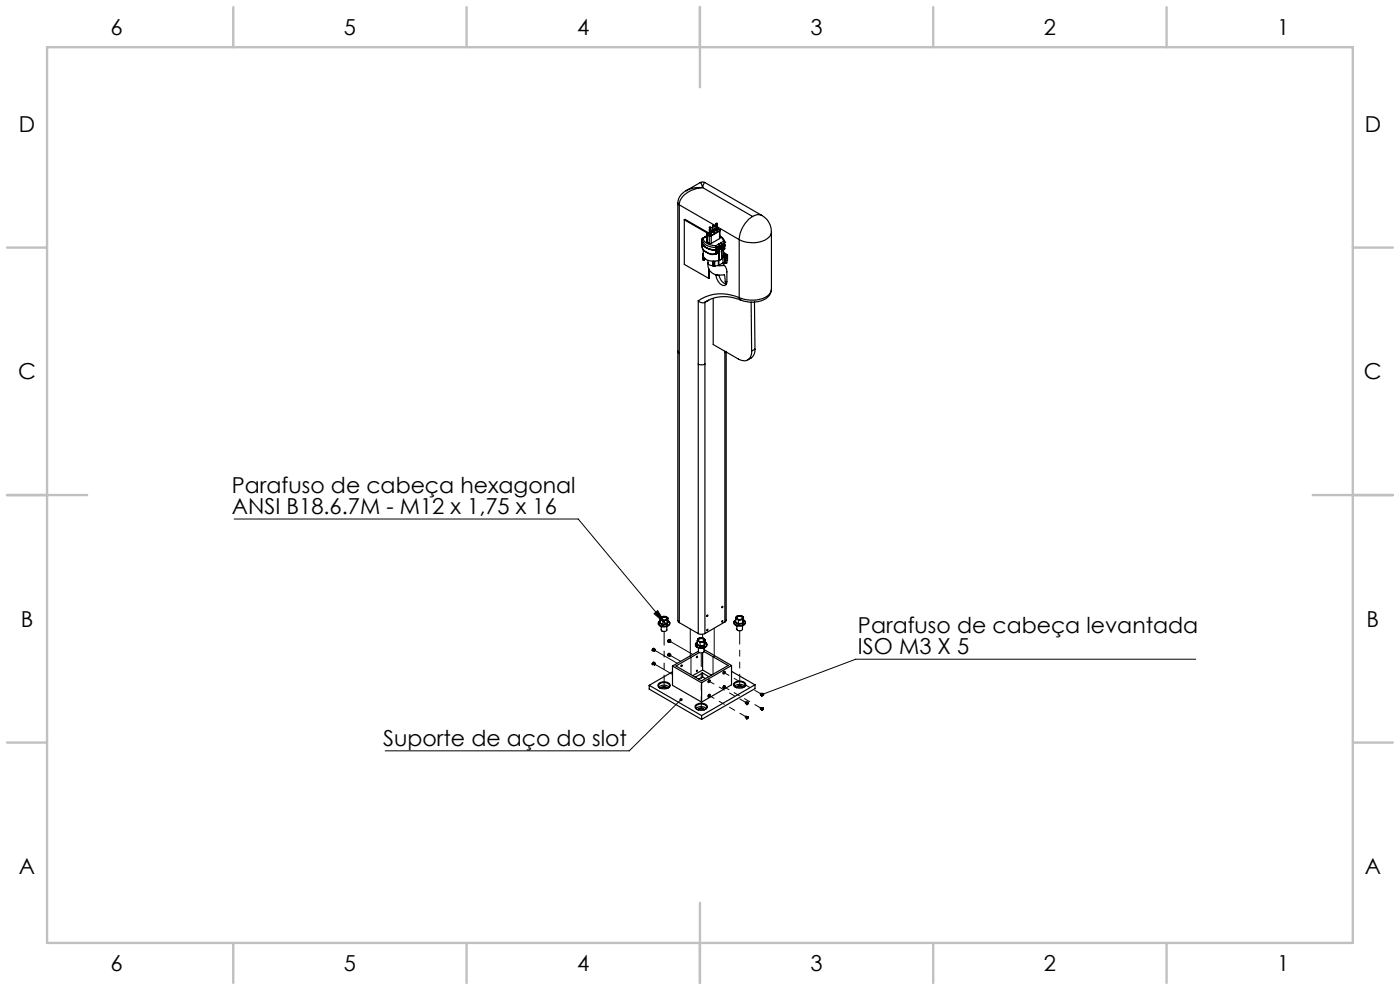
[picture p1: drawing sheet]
<svg xmlns="http://www.w3.org/2000/svg" width="297mm" height="210mm" viewBox="0 0 297 210" stroke-linecap="round" stroke-linejoin="round" font-family="sans-serif">
<path d="M49.7 110.1h73l18.6 22.3M138.7 130.2l.8-.7 1.8 2.9zM253.7 139.8h-72.2l-19.7 7.5M144.5 148.4l-11 10.9h-51.8" fill="none" stroke="#000" stroke-width=".21"/>
<g fill="none" stroke="#c0c0c0" stroke-width=".5">
<path d="M10 10h277v190h-277zM49.5 1.5v8.5M99 1.5v8.5M148.5 1.5v17M198 1.5v8.5M247.5 1.5v8.5M1.5 52.5h8.5M287 52.5h8.5M1.5 105h17M278.5 105h17M1.5 157.5h8.5M287 157.5h8.5"/>
<path d="M148.5 191.5v17M49.5 200v8.5M99 200v8.5M198 200v8.5M247.5 200v8.5"/>
</g>
<path d="M144.2 148.2a.35 .35 0 0 0 .1 .5 .35 .35 0 0 0 .4-.1 .35 .35 0 0 0 0-.4l-.2 .2 .2-.2-.3-.1zM161.6 147l-.1 .4 .3-.1-.3 .1a.35 .35 0 0 0 .5 .2 .35 .35 0 0 0 .1-.5 .35 .35 0 0 0-.5-.1zM138.7 130.2l.8-.7 1.8 2.9z" fill="#000"/>
<g fill="none" stroke="#000" stroke-width=".25">
<path d="M148.6 38.7l.4-.1 .5 .1M148.6 38.7l.3 .4 .1 .7M148.6 38.7l-3 1.8M149 39.8a5.2 5.2 0 0 0-4.9 3.4v.3M149 39.8a6.4 6.4 0 0 0-3.4 .7M149 39.8l10.7 6.1M149.5 38.7l-.2 .2-.3 .9M149.5 38.7l12.1 7M143.8 43.1v88.5l.3 .5M143.8 43.1l.3 .4M144.1 43.5v88.6M144.1 43.5l7.8 4.4"/>
<path d="M145.2 46.6l.1-.1 5 2.9M145.2 46.6l4.9 2.9M145.2 46.6v9.5l5.2 2.9M145.6 40.5a3.2 3.2 0 0 0-1.8 2.6M148.9 51.4v.8a1.37 1.37 0 0 0 .9 1.3M148.9 52.1h.1M148.9 50.8a2.59 2.59 0 0 0 2.9 1.7M148.9 51.3a2.68 2.68 0 0 0 2.9 1.7l.2-.2M148.9 51.4a2.68 2.68 0 0 0 2.9 1.7M148.9 51.4h.1M148.9 52.1a1.56 1.56 0 0 0 .9 1.4M148.9 51.3v.1"/>
<path d="M148.9 50.8h.1M148.9 50.8v.5M149 50.5l-.1 .3M149 50.5l.2 .1M149.1 51.9a3.2 3.2 0 0 0 2.7 1.2M149.1 53.9l.1 1.3M149.2 50.6l-.3 .2M149.2 50.6a2.59 2.59 0 0 0 2.7 1.5M149.2 53.9v.1M149.2 53v1.2a2.32 2.32 0 0 0 3.1 1.1l.2-.1M149.2 54.4v.8M149.2 53.8v.1"/>
<path d="M149.2 55.2h.1M149.3 55.2h.1M149.3 54.6v.6M149.4 54.7v.5M149.6 54.9l-.2 .3M149.8 50.2l-.8 .3M149.8 50.2l-.6 .4M149.8 53.5h.1a2.06 2.06 0 0 0 1.9 .4M149.8 53.5h.1a2.18 2.18 0 0 0 1.9 .3M149.9 50l-.3 .2M149.9 49.7l.1 1.7M149.9 50.1l-.1 .1"/>
<path d="M149.9 49.7l.1 .1M150 49.5l-.1 .2M150 49.8l.5 .3M150 51.4l.5 .2M150 49.8v1.6M150 49.5h.1M150.1 49.5v.2M150.1 49.7l-.1 .1M150.1 49.7l.4 .3M150.2 55.2v.6M150.4 57v2M150.5 50.1h.4"/>
<path d="M150.5 51.6h.4M150.5 50.1v1.5M150.5 50v.1M150.5 50h.3M150.5 49.6v.1M150.5 49.3v.1M150.5 49.3l-.5 .2M150.5 48.3v1.3M150.5 57.2v1.8h-.1M150.5 49.3l-.4 .2M150.8 48.8v.5l-.3 .1M150.8 49.3l-.3 .1"/>
<path d="M150.8 49.3v.4h-.3M150.8 48.3v.5h-.3M150.8 49.3h.1M150.8 50l.1 .1M150.9 50.1v1.5M151 49l.2 .1M151 49h.1M151.1 49h.1M151.1 49v.1M151.1 48.9h.1M151.1 48.9v.1M151.1 49.1h.1"/>
<path d="M151.2 47.9l.1-.1 .2 .1M151.2 49.2h.3M151.2 49h-.1M151.2 47.9h.3M151.2 48.9l-.4 .2 .2-.1M151.2 47.9v1.3M151.3 56.4l-.3-.1a.77 .77 0 0 1-.8-.5 2.41 2.41 0 0 0 3 2.5h.5M151.3 56.4h.1M151.3 55.4v1M151.4 56.4l.2 .1M151.4 55.4v1M151.5 49h.1"/>
<path d="M151.5 47.9v1.3M151.5 48.9v.1M151.5 48.7v.1M151.5 48.8l.1 .1M151.5 48.7l.1 .2M151.5 48.7h.1M151.6 48.9h.1M151.6 55.4v1.1M151.7 48.8l-.1 .1M151.7 48.8h.1M151.7 48.8v.1M151.8 53.8v.1"/>
<path d="M151.8 48.8l.1 .1M151.8 53.1h.1M151.8 48.5l.1 .4M151.8 53.8l.1 .1M151.8 53.9h.1M151.8 52.5v1.3M151.8 48.5l-.3 .2M151.8 53.8h.1M151.9 47.4h.3M151.9 52.1l-.1 .4M151.9 52.1l.1 .3M151.9 47.4v.1l.3-.1"/>
<path d="M151.9 48h.3M151.9 47.4v1.2l.3-.1v-1.1M151.9 53v.1M151.9 53.1h.1M151.9 53.1l.1 .2M151.9 58.3v.1M152 52.9v.3M152 53.8l-.1 .1M152 52.4l-.2 .1M152 53.7l-.2 .1M152 52.9l.3-.2a.23 .23 0 0 1 .1 .3 .23 .23 0 0 1-.4 .1zM152 53.7v.1"/>
<path d="M152 52.4v.4M152.2 52.7h.2v.3M152.2 48.1l4.6 2.7M152.2 58.3l-.3 .1M152.2 48.8l-.3 .1M152.2 48.5h-.4l-.3 .2M152.2 48.5v.4h-.3M152.2 48.5h.1M152.2 48.5l.4 .2M152.2 52.7l.1-.1a.32 .32 0 0 1 .1 .5 .32 .32 0 0 1-.4 .1zM152.2 52.7h.1a.23 .23 0 0 1 0 .3 .23 .23 0 0 1-.3 .1M152.3 56.3h1.4"/>
<path d="M152.3 52.6h.1M152.4 56.3l-.8 .2M152.4 55.2v1.1M152.4 51.8l.2 .3M152.4 51.8l-.5 .3M152.5 52.7l-.2-.1-.3 .2M152.5 52.7v.1M152.5 52.8h.1M152.5 52.8l-.1 .3-.4 .2v.4M152.5 53.4l-.5 .4M152.5 58.3l.1 .3a2.1 2.1 0 0 0 1.5 1.6M152.5 53.4l.1-.1-.6 .4"/>
<path d="M152.5 52.7h.1M152.5 53.4h.1M152.5 55.2h.1M152.5 53.4v3M152.6 52.7v.1M152.6 52.7h.1M152.6 52.7l-.1 .1M152.6 48.7l.1 .2M152.6 48.7v.3M152.6 49h.1M152.6 52.6l-.1 .1M152.6 52.8v.1"/>
<path d="M152.6 48.7h.1M152.6 49l-1.8 1M152.6 52.1v.5M152.6 52.8v2.4M152.6 52.1l-.6 .3M152.6 49l-1.7 1.1M152.6 50.6l-1.7 1M152.6 49v1.6M152.7 50.1a1.83 1.83 0 0 1 1 1.3M152.7 48.9l-.1 1.7M152.7 50.2l.6 .5 .2 .5M152.7 48.9l-.1 .1"/>
<path d="M152.8 52.4l-.2 .3M152.8 52.3h.2v.4M152.8 52.3h.1a.24 .24 0 0 1 .1 .4 .24 .24 0 0 1-.4 0zM152.9 52.3a.23 .23 0 0 1 .1 .4 .23 .23 0 0 1-.4 0M152.9 52.3a.31 .31 0 0 1 .1 .4 .31 .31 0 0 1-.4 .1v-.1M152.9 51.5l-.5 .3M152.9 51.5l.2 .3M153.1 51.8l-.5 .3M153.1 52.3h-.3l-.2 .3M153.1 52.3h.1M153.1 52.3v.1M153.1 52.6l-.2 .3-.3-.1"/>
<path d="M153.1 54.9l-.5 .3M153.1 51.8v.5M153.1 52.6v2.3M153.1 52.4h.1M153.1 52.4v.2M153.1 53v1.9M153.2 53l-.1 .1M153.2 52.3h.1M153.2 52.3v.1M153.2 52.3l-.1 .1M153.2 55.8l.1 .1a2.3 2.3 0 0 1 .9 1.8v2.1a.75 .75 0 0 1-.5 .8 .75 .75 0 0 1-.9-.4l-.8-1.1-.1-.7M153.2 52.4a.21 .21 0 0 0 .3 .2 .21 .21 0 0 0 .2-.2"/>
<path d="M153.2 52.5h.1M153.2 52.3h-.1M153.2 52.4h-.1M153.4 52.1l.2-.2a.29 .29 0 0 1 .1 .4 .29 .29 0 0 1-.5 0zM153.4 54.6h.3M153.4 52.1l.1-.1a.24 .24 0 0 1 .2 .3 .24 .24 0 0 1-.4 0zM153.4 55.8l-1 .5M153.4 54.6v1.2M153.4 55.8h.3M153.5 54.2l.1 .2M153.5 51.2l.2 .3M153.5 52.9v1.3l-.4 .6"/>
<path d="M153.5 52a.22 .22 0 0 1 .1 .3 .22 .22 0 0 1-.3 0M153.5 51.2l.2 .2M153.5 53.8l.4 .2-.2 .3-.3 .1M153.5 51.2l-.6 .3M153.5 53.5l.8 .5M153.5 52.9l-.3 .1M153.5 51.9l.2 .1v.3M153.6 51.8l.1 .1M153.7 58.3l.1 1.4 .3 .4M153.7 51.8l-.5 .5M153.7 51.8v.2M153.7 52.8l-.6 .2"/>
<path d="M153.7 52.8l-.2 .1M153.7 51.5v.4M153.7 52.4v.4M153.7 51.5l-.6 .3M153.7 54.6v1.2M153.7 51.4h.1M153.7 52.7l-.2 .2M153.7 52v.4M153.7 51.4v.6M153.7 51.4v.1M153.7 52.7v.1M153.7 52v.7"/>
<path d="M153.7 52h.1M153.8 54.5l-.1 .1M153.8 54.5v1.2M153.8 55.7l-.1 .1M153.8 55.7h.1M153.9 54.6v1.2M154.1 54.4l-.2 .1 .3 .1-.1 .1-.3-.2M154.2 54.6v1.2h-.3M154.3 54l-.2 .2v.3M154.3 54v1.2l-.1 .1M156.8 50.8v12.3M159.7 45.9a6.3 6.3 0 0 0-2.9 4.9"/>
<path d="M161.6 45.7a4 4 0 0 1 2.1 3.5M161.6 45.7a1.93 1.93 0 0 0-1.9 .2M163.7 49.2v12.1a2.62 2.62 0 0 1-2.6 2.2l-1.9 .2-2.4-.6M163.7 49.2a2.81 2.81 0 0 1-2.7 2.2l-1.1 .1a6.1 6.1 0 0 1-3.1-.7M143.8 74.5l.3 .4M148.1 63.8l.2 .2a1.14 1.14 0 0 0 1.2 .1M148.1 77.2a1.5 1.5 0 0 0 1.4 0M148.1 63.8v70.6M149.5 64.1v70.3M150.2 63.7l-.7 .4M150.4 63.7l-.9 .4M151.3 63.3v9.8l5.3 3.1a1.73 1.73 0 0 0 2.1 .1 1.73 1.73 0 0 0 .8-1.8"/>
<path d="M153.8 74.5v57.4M154 74.6l-.2 .2M154.1 74.7v56.9l-.3 .3M156.8 63.1a8.8 8.8 0 0 0-8.7 .7M156.8 63.1l.4 .6M157.2 63.7a8.2 8.2 0 0 0-7 0M159.3 64.1l.2 10.4M160.1 64.1l.1 10M160.2 74.1a2.14 2.14 0 0 1-.9 1.8l-.7 .4M160.2 74.1l-.7 .4M163.7 61.4a3.2 3.2 0 0 1-3.2 2.6l-1.4 .1-1.9-.4M138.4 137.9l.2 .1"/>
<path d="M138.4 137.9h.1M138.4 137.9l.1 .1M138.6 138h.1M138.6 138l.3 .1M138.7 137.6l-.1-.1-.2 .4M138.8 137.7h.1M138.8 137.8l-.1-.3-.3 .4M138.8 137.7l-.2 .3M138.8 137.7l-.2 .1v.2M138.8 137.7l.2 .2M140 132.2l.7 .4M140.1 131.4l.2 .1"/>
<path d="M140.1 132.1l.6 .4M140.1 132.1l-.1 .1M140.1 131.4v.7M140.2 131.1l.1 .4M140.2 131.1l-.1 .3M140.2 131.1a.71 .71 0 0 1 .7-.3 .71 .71 0 0 1 .6 .5l-.3 .2a.64 .64 0 0 1-1-.4zM140.2 131.2l.3-.2a.79 .79 0 0 1 1 .2M140.3 132.9v.7a.73 .73 0 0 0 1.2 0v-.7M140.3 131.5l.8 .1M140.3 131.5l.4 .2M140.7 132.5v.1M140.7 131.7v.8"/>
<path d="M140.7 130.8l-.5 .3M140.7 130.8l.7 .1M140.7 130.8l-.4 .1-.1 .2M141.1 131.6l-.4 .1M141.1 131.6h.4M141.4 130.9l.2 .4M141.4 130.9l.3 .2M141.5 132.4l-.8 .1M141.5 132.4v.1M141.5 131.6v.8M141.5 132.5l-.8 .1M141.6 131.3l-.5 .3"/>
<path d="M141.6 131.3l-.1 .3M141.6 136l.1 .1M141.6 136l.1 .2M141.6 138.9v.1M141.6 139l.1 .1M141.7 136.1h.2M141.7 136h-.1M141.7 139l.2 .1M141.7 138.9l-.1 .1M141.7 131.7a.58 .58 0 0 1 .3 .7 .58 .58 0 0 1-.6 .4h-.2a1.02 1.02 0 0 1-1.5-.8l.4-.3a.67 .67 0 0 0-.4 .8 .67 .67 0 0 0 .7 .5h.4a.86 .86 0 0 0 1-.2 .86 .86 0 0 0 .2-.9l-.2-.2M141.7 131.1l-.1 .2M141.7 131.9l-.2 .5"/>
<path d="M141.7 131.9l.1 .1M141.7 131.1v.8M141.8 132l-.3 .5M141.9 136.1h.1M141.9 139.1h.1M141.9 136.1l.2 .1M141.9 139.1l.2 .1M142 135.7h.1M142 135.7h-.2l-.2 .3M142 138.6h-.1l-.3 .3M142.1 135.8h.1M142.1 138.8h.1"/>
<path d="M142.1 135.8l-.2-.1-.2 .3M142.1 138.8l-.2-.2-.2 .3M142.1 138.7v.1M142.1 135.8l-.2 .3M142.1 135.8l-.3 .2 .1 .1M142.1 138.8l-.2 .3M142.1 138.8l-.3 .1 .1 .2M142.1 135.8l.2 .2M142.1 138.8l.2 .1M142.1 136.1l.2-.1-.1 .2zM144.1 132.1l4 2.3M147.8 136.8l.7 .4"/>
<path d="M147.9 135.9l.3 .2M147.9 136.7l.6 .3M147.9 136.7l-.1 .1M147.9 136.6l-.1 .2M147.9 135.9v.8M148 135.6l.2 .5M148 135.6l-.1 .3M148.1 135.8l.3-.3a.79 .79 0 0 1 1 .3M148.1 134.4l.5 .1 .9-.1M148.2 135.6a.78 .78 0 0 1 1.2 .2l-.4 .3a.55 .55 0 0 1-.6 0 .55 .55 0 0 1-.2-.5zM148.2 138.2l.1 .2M148.2 137.4v.8"/>
<path d="M148.2 138.1l-5.5 3.2M148.2 136.1l.7 .1M148.2 136.1l.3 .2M148.5 137v.2M148.5 136.3v.7M148.6 135.3l-.6 .3M148.6 135.3l.7 .1M148.6 135.3l-.5 .1-.1 .2M148.9 136.2l-.4 .1M149 138.5v3.6M149.3 135.4l.2 .4M149.3 135.4l.3 .3"/>
<path d="M149.4 136.1l-.5 .1M149.4 136.9l-.9 .1M149.4 136.9v.1M149.4 137.4v.8a.79 .79 0 0 1-1.1 .2M149.4 136.1v.8M149.4 137.8l5.8 3.4M149.4 138.2l5.1 3-5.7 3.2-5.4-3.1 4.9-2.9M149.4 137l-.9 .2M149.5 135.8l-.6 .4M149.5 135.8l-.1 .3M149.6 136.2a.57 .57 0 0 1 .3 .7 .57 .57 0 0 1-.6 .4l-.3 .1a1.02 1.02 0 0 1-1.4-.8l.3-.4a.67 .67 0 0 0-.3 .8 .67 .67 0 0 0 .7 .5h.2a1 1 0 0 0 1.4-1l-.3-.2M149.6 135.7l-.1 .1"/>
<path d="M149.6 136.4l-.2 .5M149.6 136.4v.1M149.6 135.7v.7M149.6 136.5l-.2 .5M150.1 133.5l.1 .1-.2 .2zM153.8 131.9l-4.3 2.5M156 132.1l.7 .4M156.1 131.2l.3 .1M156.1 132l.6 .4M156.1 132l-.1 .1M156.1 131.9l-.1 .2M156.1 131.2v.8"/>
<path d="M156.2 130.9v.3l.2 .1M156.2 130.9l-.1 .3M156.2 131.1a.77 .77 0 0 1 1.4 0M156.3 130.8l.2-.1a.6 .6 0 0 1 .7-.1 .6 .6 0 0 1 .3 .6 .65 .65 0 0 1-.7 .2 .65 .65 0 0 1-.5-.6zM156.3 132.7v.7a.69 .69 0 0 0 1.2 0v-.7M156.4 131.3l.7 .1M156.4 131.3l.3 .3M156.7 132.4v.1M156.7 131.6v.8M156.7 130.6l-.5 .3M156.7 130.6l.7 .1M157.1 131.4l-.4 .2"/>
<path d="M157.1 131.4h.4M157.4 130.7l.2 .5M157.4 130.7l.3 .2M157.5 132.2l-.8 .2M157.5 132.2l.1 .1M157.5 131.4v.8M157.6 132.3l-.9 .2M157.6 131.2l-.5 .2M157.6 131.2l-.1 .2M157.7 131.5a.59 .59 0 0 1 .4 .7 .59 .59 0 0 1-.7 .4 1.26 1.26 0 0 1-1.7-.7l.4-.4a.67 .67 0 0 0-.4 .8 .67 .67 0 0 0 .8 .5 1.15 1.15 0 0 0 1.6-.9l-.3-.3M157.7 130.9l-.1 .3M157.7 131.8l-.2 .4"/>
<path d="M157.7 131.8h.1M157.7 130.9v.9M157.8 131.8h.1M157.8 131.8l-.2 .5M137.7 145.4l11.1 6.4M137.7 145.4v.8l11.1 6.4M138.4 140.9h.2M138.4 140.8v.1M138.4 140.8h.1M138.4 140.9l.1 .1M138.4 140.9h.1M138.6 140.9h.1"/>
<path d="M138.6 140.9l.3 .2M138.7 140.5h-.2l-.1 .3M138.8 140.7h.1M138.8 140.7l-.2-.2-.2 .3M138.8 140.6h.1M138.8 140.7l-.2 .2M138.8 140.7h-.2v.2M138.8 140.7l.2 .1M138.9 140.8l.1 .1-.1 .2zM139.8 145.8v-.1a1.62 1.62 0 0 1 2.2 .1M139.9 144.9a1.7 1.7 0 0 1 2.3 .4 1.32 1.32 0 0 1-1.9 .7 .64 .64 0 0 1-.7-.4 .64 .64 0 0 1 .3-.7zM140 145.9a.59 .59 0 0 1-.3-.7 .59 .59 0 0 1 .7-.4 1.13 1.13 0 0 1 1.6 .9l-.3 .2"/>
<path d="M140.2 146a.77 .77 0 0 1 1.3 0M140.3 146l.1-.1a.88 .88 0 0 1 1.1 .1M142.7 142.5l-5 2.9M142.7 141.3v4.1l6.1 3.5M142.7 141.3l6.1 3.5M147.5 149.6a1.62 1.62 0 0 1 2.6 .4 1.61 1.61 0 0 1-2.6 0zM147.7 150.3a1.61 1.61 0 0 1 2.1 0M147.9 150.5a.58 .58 0 0 1-.3-.7 .58 .58 0 0 1 .6-.4 1.13 1.13 0 0 1 1.7 .8l-.3 .3M148.1 150.6a.8 .8 0 0 1 1.3 0M148.1 150.6l.1-.1a.91 .91 0 0 1 1.2 .1M148.8 144.8v4.1M148.8 151.8v.8"/>
<path d="M149 142.1l-2.1 1.2M149 142.1l2 1.1M149 142.8l1.4 .7M149 142.8l-1.5 .8M149 142.8v.8M149 143.6l-.8 .5M149 143.6l.7 .4M150.3 147.4l.2-.1a.24 .24 0 0 1 .1 .3 .24 .24 0 0 1-.4 .1zM150.3 144.3l.2-.1a.25 .25 0 0 1 .1 .4 .25 .25 0 0 1-.4 .1zM150.4 144.3v.2l-.2 .1M150.4 147.3v.3h-.2M153.5 142.5l.1 .2-.2 .1"/>
<path d="M153.5 145.5l.1 .2-.2 .1M153.6 142.4a.25 .25 0 0 1 .2 .4 .25 .25 0 0 1-.4 0zM153.6 145.5v-.1a.24 .24 0 0 1 .2 .4 .24 .24 0 0 1-.4 0zM155.2 142.4l5 2.9M155.2 141.2v4.1l-6.4 3.6M155.2 141.2l-6.4 3.6M155.7 144.9a1.69 1.69 0 0 1 2.5 .2 1.24 1.24 0 0 1-1.8 .8 .73 .73 0 0 1-.7-1zM155.8 145.6a1.72 1.72 0 0 1 2.2 0M156 145.8a.57 .57 0 0 1-.2-.7 .57 .57 0 0 1 .6-.4 1.08 1.08 0 0 1 1.6 .8l-.2 .3M156.2 145.9a.77 .77 0 0 1 1.4 0M156.3 145.9l.2-.1a.93 .93 0 0 1 1 .1M158.2 148.9l.3 .1-.2 .3-.2-.2z"/>
<path d="M158.2 151.9l.3 .1-.2 .3-.2-.2zM158.4 149.4h.1M158.3 149.3h.1M158.3 152.3h.1M158.4 149.3h.1M158.4 149.4v.1M158.4 152.3h.1M158.4 152.4h.1M158.4 152.4v.1M158.4 149.5h.1M158.4 152.5h.1M158.4 152.3v.1"/>
<path d="M158.4 149.1l.3-.1-.3 .3zM158.4 152.1l.3-.1-.3 .3zM158.5 149h.1M158.5 152h.1M158.5 149l-.2 .3M158.5 152l-.2 .3M158.7 149h-.2l-.1 .3M158.7 152h-.2l-.1 .3M158.7 149.1h.1M158.7 152.1v.1M158.7 149.1l-.3 .3M158.7 149.1a.22 .22 0 0 1 0 .3 .22 .22 0 0 1-.3 0"/>
<path d="M158.7 152.2l-.3 .2M158.7 152.2l-.1 .2h-.2M160.2 145.3l-11.4 6.5M160.2 145.3v.8l-11.4 6.5M161.4 147.1l.3 .1-.2 .3-.2-.2zM161.5 147.4v.1M161.5 150.5h.1M161.5 150.6l.1 .1M161.5 150.6h.1M161.5 147.5l.1 .1M161.5 147.5h.1M161.5 150.5v.1"/>
<path d="M161.6 147.5h-.1M161.6 150.2l-.1 .3M161.6 147.2h.1M161.6 147.2l-.1 .2M161.7 150.2h.2v.1l-.4 .2zM161.7 150.2l-.3-.1-.1 .1 .2 .3M161.7 147.2l.2-.1v.2l-.4 .2zM161.7 150.2l-.2 .3M161.7 150.2h-.1M161.7 147.1l-.1 .1M161.9 150.2l-.4 .3M161.9 150.2h.1"/>
<path d="M161.9 147.2l-.2-.1-.2 .4M161.9 150.3h.1M161.9 147.3h.1M161.9 150.3l-.4 .3M161.9 150.3l-.1 .3h-.3M161.9 147.3a.22 .22 0 0 1-.1 .3 .22 .22 0 0 1-.3-.1M161.9 147.3l-.4 .2"/>
<circle cx="150.7" cy="48.3" r=".13"/>
<circle cx="138.9" cy="138" r=".12"/>
<circle cx="142.2" cy="139" r=".12"/>
<circle cx="147.9" cy="139.4" r=".14"/>
<circle cx="150" cy="130.6" r=".14"/>
<circle cx="153.2" cy="128.7" r=".14"/>
<circle cx="153.2" cy="131.8" r=".14"/>
<circle cx="144.6" cy="141.3" r=".15"/>
<circle cx="147.9" cy="142.3" r=".14"/>
</g>
<g fill="none" stroke="#000" stroke-width=".21" stroke-dasharray="6.3 1.3 1.3 1.3 1.3 1.3">
<path d="M138.8 137.7l-.1 .3M138.9 138l4.8 2.7M142.1 138.8l-.2 .2M142.1 135.8l-.2 .3M142.2 139l2.2 1.3M142.2 136.1l4.8 2.7M146.4 139.4l.2 .1M146.4 133.4v6M146.6 139.5v3.6M146.6 139.5h.1M147.8 139.3h.1M148 139.3l-.2-.1v.3l.2-.2"/>
<path d="M149 134.5v.8M151.3 139.3v3.7M151.4 139.2l-.1 .1M151.5 139.3l-.1-.1M151.5 133.2v6.1M138.8 140.7l-.1 .2M138.9 140.9l3.8 2.2M141.5 146a.94 .94 0 0 0-1.2 0M144.5 141.2h.1M144.7 141.2l-.2-.1v.3l.2-.2M149.4 150.6a.94 .94 0 0 0-1.2 0M157.6 145.8a.79 .79 0 0 0-1.3 0"/>
<path d="M158.3 152.2l.2-.2M158.3 149.2l.2-.2M158.4 152.3l-.1-.1M158.4 149.3l-.1-.1M161.5 150.4l.2-.2M161.5 147.4l.2-.2M161.5 150.4h.1M161.5 147.4h.1"/>
</g>
<path d="M156.9 133.8v12" fill="none" stroke="#000" stroke-width=".21" stroke-dasharray="6.3 1.3 1.3 1.3 1.3 1.3" stroke-dashoffset="3.5"/>
<path d="M140.9 133.9v12.2M148.8 138.5v12.2" fill="none" stroke="#000" stroke-width=".21" stroke-dasharray="6.3 1.3 1.3 1.3 1.3 1.3" stroke-dashoffset="3.4"/>
<path d="M158.2 152l-7.9-4.6M158.2 149l-7.9-4.6M161.3 150.2l-7.8-4.6M161.3 147.1l-7.8-4.5" fill="none" stroke="#000" stroke-width=".21" stroke-dasharray="6.3 1.3 1.3 1.3 1.3 1.3" stroke-dashoffset="5"/>
<g font-size="4.7">
<text x="23.5" y="7.4">6</text>
<text x="73" y="7.4">5</text>
<text x="122.5" y="7.4">4</text>
<text x="172" y="7.4">3</text>
<text x="221.5" y="7.4">2</text>
<text x="271" y="7.4">1</text>
<text x="4" y="27.9">D</text>
<text x="289.5" y="27.9">D</text>
<text x="3.9" y="80.4">C</text>
<text x="289.4" y="80.4">C</text>
<text x="49.2" y="104.5">Parafuso de cabeça hexagonal</text>
<text x="49.2" y="109">ANSI B18.6.7M - M12 x 1,75 x 16</text>
<text x="4.4" y="132.9">B</text>
<text x="182" y="134.2">Parafuso de cabeça levantada</text>
<text x="289.9" y="132.9">B</text>
<text x="182" y="138.8">ISO M3 X 5</text>
<text x="81.3" y="158.2">Suporte de aço do slot</text>
<text x="4" y="185.4">A</text>
<text x="289.5" y="185.4">A</text>
<text x="23.5" y="205.9">6</text>
<text x="73" y="205.9">5</text>
<text x="122.5" y="205.9">4</text>
<text x="172" y="205.9">3</text>
<text x="221.5" y="205.9">2</text>
<text x="271" y="205.9">1</text>
</g>
</svg>
